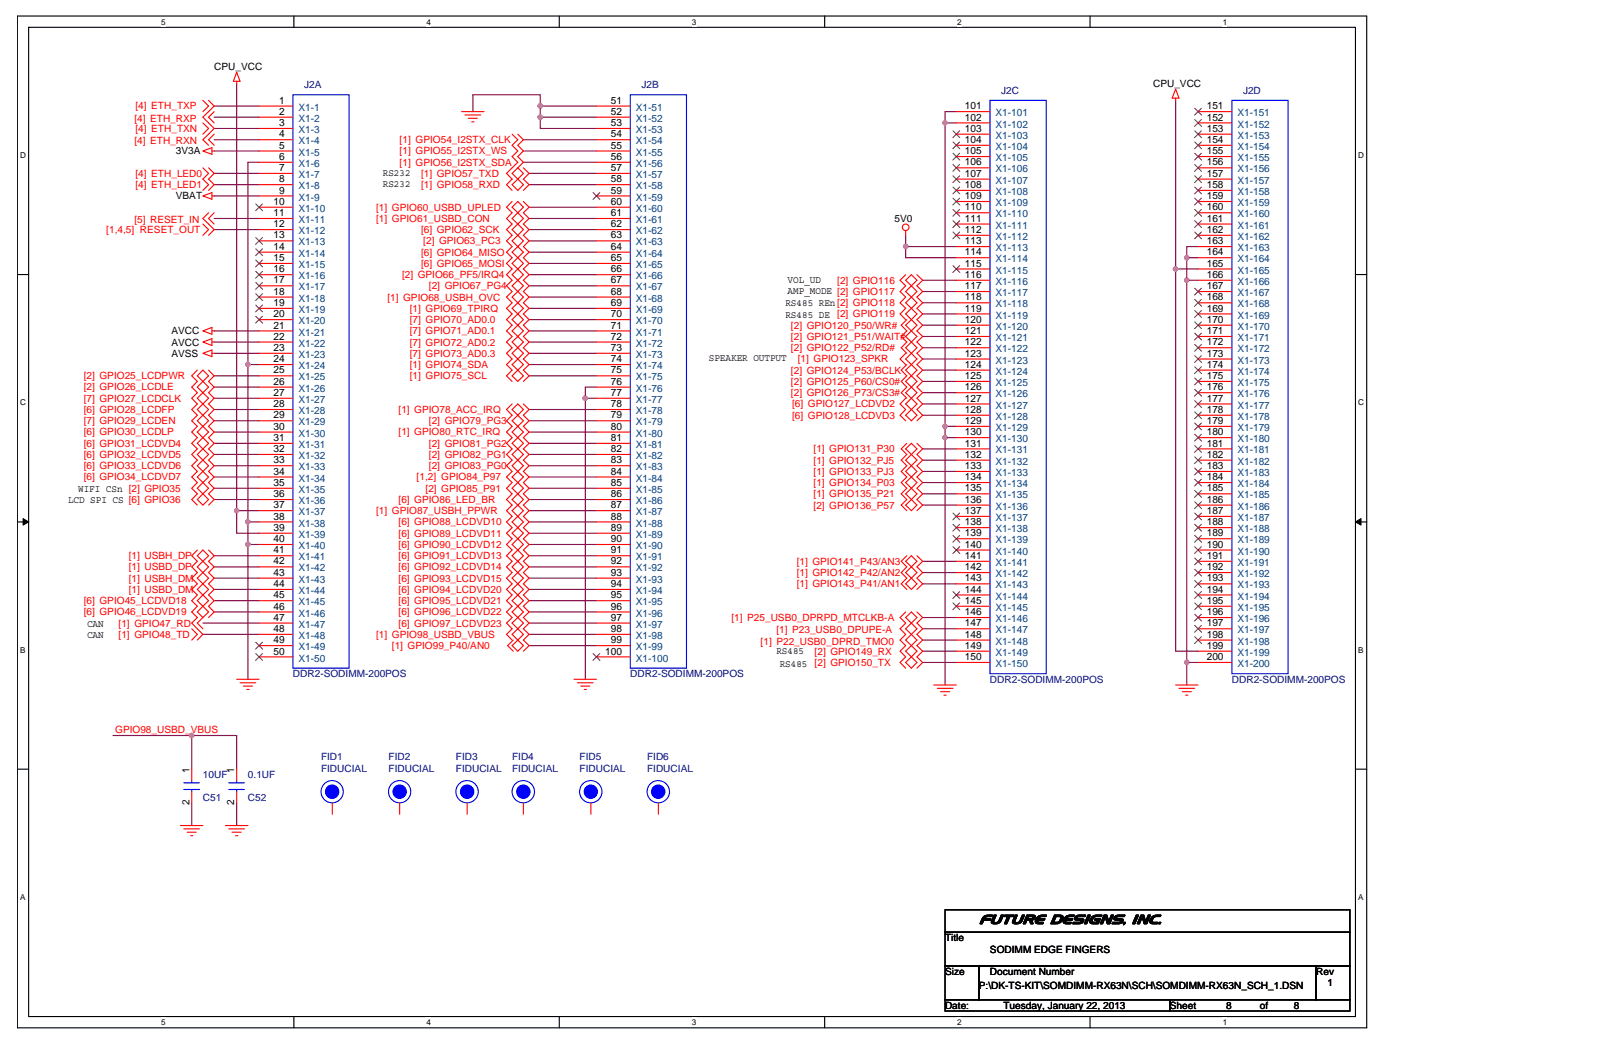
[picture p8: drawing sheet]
<svg xmlns="http://www.w3.org/2000/svg" width="432mm" height="279mm" viewBox="0 0 432 279" stroke-linecap="round" stroke-linejoin="round" font-family="sans-serif">
<path d="M4.6 4.3h359.7v269.7h-359.7zM7.6 7.3h353.7v263.7h-353.7z" fill="none" stroke="#000" stroke-width=".3"/>
<g fill="#fff">
<path d="M43 4.6h1.2v2.4h-1.2z"/>
<path d="M43 271.4h1.2v2.4h-1.2z"/>
</g>
<path d="M78.3 4.3v3M78.3 271v3" fill="none" stroke="#000" stroke-width=".3"/>
<g fill="#fff">
<path d="M113.7 4.6h1.2v2.4h-1.2z"/>
<path d="M113.7 271.4h1.2v2.4h-1.2z"/>
</g>
<path d="M149.1 4.3v3M149.1 271v3" fill="none" stroke="#000" stroke-width=".3"/>
<g fill="#fff">
<path d="M184.4 4.6h1.2v2.4h-1.2z"/>
<path d="M184.4 271.4h1.2v2.4h-1.2z"/>
</g>
<path d="M219.8 4.3v3M219.8 271v3" fill="none" stroke="#000" stroke-width=".3"/>
<g fill="#fff">
<path d="M255.2 4.6h1.1v2.4h-1.1z"/>
<path d="M255.2 271.4h1.1v2.4h-1.1z"/>
</g>
<path d="M290.5 4.3v3M290.5 271v3" fill="none" stroke="#000" stroke-width=".3"/>
<g fill="#fff">
<path d="M325.9 4.6h1.2v2.4h-1.2z"/>
<path d="M325.9 271.4h1.2v2.4h-1.2z"/>
<path d="M5.4 40.2h1.5v2.4h-1.5z"/>
<path d="M362 40.2h1.6v2.4h-1.6z"/>
<path d="M5.4 106.1h1.5v2.4h-1.5z"/>
<path d="M362 106.1h1.6v2.4h-1.6z"/>
</g>
<path d="M4.6 73.2h3M361.3 73.2h3" fill="none" stroke="#000" stroke-width=".3"/>
<g fill="#fff">
<path d="M5.4 172.1h1.4v2.4h-1.4z"/>
<path d="M362 172.1h1.4v2.4h-1.4z"/>
</g>
<path d="M4.6 139.1h3M361.3 139.1h3" fill="none" stroke="#000" stroke-width=".3"/>
<path d="M6.2 138.3l1.4 .8-1.4 .9zM361.3 139.1l1.5-.8v1.7z" fill="#000" stroke="#000" stroke-width=".27"/>
<g fill="#fff">
<path d="M5.4 238h1.4v2.4h-1.4z"/>
<path d="M362 238h1.4v2.4h-1.4z"/>
</g>
<path d="M4.6 205.1h3M361.3 205.1h3M251.9 242.6h107.9v5.9h-107.9zM251.9 248.5h107.9v9.1h-107.9zM251.9 257.6h9v8.9h-9zM260.9 257.6h89.9v8.9h-89.9zM350.8 257.6h9v8.9h-9zM251.9 266.5h59.9v3h-59.9zM311.8 266.5h48v3h-48z" fill="none" stroke="#000" stroke-width=".3"/>
<g fill="none" stroke="#800040" stroke-width=".3">
<path d="M57.1 34.2h12M57.1 37.3h12M57.1 31.2h12M57.1 28.3h12M63.1 22.3v113.8M139.5 37.3h19.5M144 28.3v2.9h15M144 31.2v3h15M159 28.3h-15v-3h-18v4.5M251.9 32.8v80.9M251.9 32.8h3M254.9 29.8h-3v3"/>
<path d="M313.4 26.8v44.9M57.1 58.3h12M57.1 40.3h12M57.1 46.2h12M57.1 49.2h12M57.1 52.2h12M69.1 43.3h-3v53.9h3M139.5 40.3h19.5M139.5 43.3h19.5M141 49.2h18M141 46.2h18M141 55.2h18"/>
<path d="M141 58.3h18M57.1 61.2h12M141 67.2h18M141 70.2h18M141 61.2h18M141 79.2h18M141 73.2h18M141 76.2h18M141 64.2h18M241.4 65.7v3h13.5M241.4 62.7v3M241.4 65.7h13.5"/>
<path d="M245.9 74.7h9M245.9 77.7h9M313.4 71.7v101.9h5.9M313.4 71.7h5.9M316.3 68.7h3M316.3 74.7h3M316.3 74.7v101.9M316.3 68.7v6M319.3 65.7h-3v3M57.1 88.2h12M57.1 91.2h12M57.1 94.2h12"/>
<path d="M66.1 97.2v41.9M141 88.2h18M141 85.2h18M141 82.2h18M141 97.2h18M141 94.2h18M141 91.2h18M245.9 89.7h9M245.9 92.7h9M245.9 86.7h9M245.9 80.7h9M245.9 95.7h9"/>
<path d="M245.9 83.7h9M245.9 98.7h9M57.1 118.2h12M57.1 109.2h12M57.1 115.2h12M57.1 106.2h12M57.1 103.2h12M57.1 112.2h12M57.1 100.2h12M141 115.2h18M141 100.2h18M141 109.2h18"/>
<path d="M141 112.2h18M141 118.2h18M156 106.2h3M156 106.2v74.9M159 103.2h-3v3M245.9 110.7h9M245.9 107.7h9M245.9 101.7h9M245.9 104.7h9M245.9 119.7h9M251.9 116.7v65.9M251.9 113.7h3"/>
<path d="M251.9 116.7h3M251.9 113.7v3M57.1 133.2h12M57.1 121.2h12M57.1 130.2h12M57.1 124.2h12M57.1 127.2h12M63.1 136.1v6.1h6M63.1 136.1h6M66.1 139.1h3M66.1 139.1v6.1M141 139.1h18"/>
<path d="M141 133.2h18M141 136.1h18M141 124.2h18M141 121.2h18M141 127.2h18M141 130.2h18M245.9 122.7h9M245.9 125.7h9M245.9 128.7h9M245.9 131.7h9M245.9 134.7h9M57.1 154.1h12"/>
<path d="M57.1 157.1h12M57.1 151.1h12M57.1 148.2h12M66.1 145.2v35.9M66.1 145.2h3M141 154.1h18M141 157.1h18M141 145.2h18M141 142.2h18M141 148.2h18M141 151.1h18M245.9 149.6h9"/>
<path d="M245.9 155.7h9M245.9 152.7h9M54.1 169.1h15M54.1 166.1h15M57.1 163.2h12M57.1 160.1h12M141 160.1h18M141 166.1h18M141 163.2h18M141 169.1h18M141 172.1h18M245.9 176.6h9"/>
<path d="M245.9 164.6h9M245.9 167.6h9M245.9 170.6h9M245.9 173.6h9M316.3 176.6v6M316.3 176.6h3M30.1 196.1h21v9M51.1 196.1h12v9M51.1 214.1v6M63.1 214.1v6"/>
</g>
<g fill="#f0f" stroke="#f0f" stroke-width=".3">
<circle cx="66.1" cy="97.2" r=".58"/>
<circle cx="316.3" cy="176.6" r=".58"/>
<circle cx="316.3" cy="74.7" r=".58"/>
<circle cx="251.9" cy="113.7" r=".59"/>
<circle cx="251.9" cy="32.7" r=".57"/>
<circle cx="316.3" cy="68.7" r=".59"/>
<circle cx="66.1" cy="145.1" r=".58"/>
<circle cx="66.1" cy="139.1" r=".58"/>
<circle cx="156" cy="106.2" r=".59"/>
<circle cx="313.3" cy="71.7" r=".58"/>
<circle cx="251.9" cy="116.6" r=".57"/>
<circle cx="63.1" cy="136.1" r=".59"/>
<circle cx="51.1" cy="196.1" r=".59"/>
<circle cx="144" cy="28.2" r=".59"/>
<circle cx="144" cy="31.2" r=".59"/>
<circle cx="241.4" cy="65.7" r=".59"/>
</g>
<g fill="none" stroke="#f00" stroke-width=".3">
<path d="M63.1 19.3l.9 2.4h-1.8zM54.1 26.8l1.5 1.5-1.5 1.5M54.1 32.8l1.5 1.4-1.5 1.6M55.6 26.8l1.5 1.5-3 2.9 3 3-3 3.1 1.5 1.4M57.1 29.8l-1.5 1.4 1.5 1.6M57.1 35.8l-1.5 1.5 1.5 1.4M63.1 21.7v.6M69.1 28.3h9M69.1 31.2h9M69.1 34.2h9M69.1 37.3h9M123 29.8h6"/>
<path d="M123.9 30.6h4.2M124.8 31.5h2.4M125.7 32.5h.6M136.5 35.8l1.5 1.5-1.5 1.4 1.5 1.6-1.5 1.4 1.5 1.6-3 2.9 1.5 1.6-1.5 1.4 1.5 1.6M138 35.8l1.5 1.5-1.5 1.4 1.5 1.6-1.5 1.4 1.5 1.6-1.5 1.4M159 28.3h9M159 31.2h9M159 34.2h9M159 37.3h9M254.9 29.8h9M254.9 32.8h9M254.9 35.8h9"/>
<path d="M254.9 38.7h9M313.4 23.7l.9 2.5h-1.9zM313.4 26.2v.6M319.3 29.8h9.1M319.3 32.8h9.1M319.3 35.8h9.1M319.3 38.7h9.1M54.1 52.2l2.4-.8v1.7zM54.1 40.3l2.4-.9v1.7zM54.1 59.7l1.5 1.5-1.5 1.5M54.1 44.7l1.5 1.5-1.5 1.6 1.5 1.4-1.5 1.6M55.6 56.7l-1.5 1.6 3 2.9-1.5 1.5"/>
<path d="M55.6 44.7l1.5 1.5-1.5 1.6 1.5 1.4-1.5 1.6M56.5 52.2h.6M56.5 40.3h.6M57.1 56.7l-1.5 1.6 1.5 1.4M69.1 40.3h9M69.1 43.3h9M69.1 46.2h9M69.1 49.2h9M69.1 52.2h9M69.1 55.2h9M69.1 58.3h9M136.5 53.7l-1.5 1.5 1.5 1.5-1.5 1.6 1.5 1.4-1.5 1.5 1.5 1.5-1.5 1.5 1.5 1.5-1.5 1.5 1.5 1.5-1.5 1.5 1.5 1.5-1.5 1.5 1.5 1.5-1.5 1.5 1.5 1.5-1.5 1.5 1.5 1.5-1.5 1.5 1.5 1.5-1.5 1.5 1.5 1.5-1.5 1.5 1.5 1.5-1.5 1.5 1.5 1.5-1.5 1.5 1.5 1.5-1.5 1.5 1.5 1.5-1.5 1.5 1.5 1.5"/>
<path d="M136.5 49.2l1.5-1.4 1.5 1.4-1.5 1.6zM138 56.7l1.5 1.6-1.5 1.4M138 44.7l1.5 1.5-1.5 1.6M138 59.7l1.5 1.5-1.5 1.5M138 56.7l-1.5 1.6 1.5 1.4M138 53.7l1.5 1.5-1.5 1.5-1.5-1.5zM138 44.7l-1.5 1.5 1.5 1.6M138 59.7l-1.5 1.5 1.5 1.5M139.5 53.7l1.5 1.5-1.5 1.5 1.5 1.6-1.5 1.4 1.5 1.5-1.5 1.5 1.5 1.5-1.5 1.5 1.5 1.5-1.5 1.5 1.5 1.5-1.5 1.5 1.5 1.5-1.5 1.5 1.5 1.5-1.5 1.5 1.5 1.5-1.5 1.5 1.5 1.5-1.5 1.5 1.5 1.5-1.5 1.5 1.5 1.5-1.5 1.5 1.5 1.5-1.5 1.5 1.5 1.5-1.5 1.5 1.5 1.5-1.5 1.5 1.5 1.5-1.5 1.5M139.5 44.7l1.5 1.5-1.5 1.6 1.5 1.4-1.5 1.6M159 40.3h9M159 43.3h9"/>
<path d="M159 46.2h9M159 49.2h9M159 52.2h9M159 55.2h9M159 58.3h9M254.9 41.7h9M254.9 44.7h9M254.9 47.8h9M254.9 50.8h9M254.9 53.7h9M254.9 56.7h9M254.9 59.7h9"/>
<path d="M319.3 41.7h9.1M319.3 44.7h9.1M319.3 47.8h9.1M319.3 50.8h9.1M319.3 53.7h9.1M319.3 56.7h9.1M319.3 59.7h9.1M69.1 61.2h9M69.1 64.2h9M69.1 67.2h9M69.1 70.2h9M69.1 73.2h9"/>
<path d="M69.1 76.2h9M69.1 79.2h9M138 65.7l1.5 1.5-1.5 1.5M138 68.7l1.5 1.5-1.5 1.5M138 77.7l1.5 1.5-1.5 1.5M138 74.7l1.5 1.5-1.5 1.5M138 71.7l1.5 1.5-1.5 1.5M138 62.7l1.5 1.5-1.5 1.5M138 65.7l-1.5 1.5 1.5 1.5M138 68.7l-1.5 1.5 1.5 1.5M138 77.7l-1.5 1.5 1.5 1.5M138 74.7l-1.5 1.5 1.5 1.5"/>
<path d="M138 71.7l-1.5 1.5 1.5 1.5M138 62.7l-1.5 1.5 1.5 1.5M159 61.2h9M159 64.2h9M159 67.2h9M159 70.2h9M159 73.2h9M159 76.2h9M159 79.2h9M241.4 73.2l-1.5 1.5 1.5 1.5-1.5 1.5 1.5 1.5-1.5 1.5 1.5 1.5-1.5 1.5 1.5 1.5M241.4 74.7l1.5-1.5 1.5 1.5-1.5 1.5zM241.4 61.5v1.2"/>
<path d="M242.9 79.2l-1.5 1.5 1.5 1.5M242.9 76.2l-1.5 1.5 1.5 1.5M242.9 79.2l1.5 1.5-1.5 1.5M242.9 76.2l1.5 1.5-1.5 1.5M244.4 73.2l1.5 1.5-1.5 1.5 1.5 1.5-1.5 1.5 1.5 1.5-1.5 1.5 1.5 1.5-1.5 1.5 1.5 1.5-1.5 1.5 1.5 1.5-1.5 1.5 1.5 1.5-1.5 1.5 1.5 1.5-1.5 1.5 1.5 1.5-1.5 1.5 1.5 1.5-1.5 1.5 1.5 1.5-1.5 1.5 1.5 1.5-1.5 1.5 1.5 1.5-1.5 1.5M254.9 62.7h9M254.9 65.7h9M254.9 68.7h9M254.9 71.7h9M254.9 74.7h9M254.9 77.7h9M319.3 62.7h9.1"/>
<path d="M319.3 65.7h9.1M319.3 68.7h9.1M319.3 71.7h9.1M319.3 74.7h9.1M319.3 77.7h9.1M52.6 98.7l-1.5 1.5 1.5 1.5-1.5 1.5 1.5 1.5-1.5 1.5 1.5 1.5-1.5 1.5 1.5 1.5-1.5 1.5 1.5 1.5-1.5 1.5 1.5 1.5-1.5 1.5 1.5 1.5-1.5 1.5 1.5 1.5-1.5 1.5 1.5 1.5-1.5 1.5 1.5 1.5-1.5 1.5 1.5 1.5-1.5 1.5 1.5 1.5M54.1 94.2l2.4-.9v1.8zM54.1 88.2l2.4-.9v1.8zM54.1 91.2l2.4-.9v1.8zM54.1 98.7l1.5 1.5-1.5 1.5-1.5-1.5zM55.6 98.7l1.5 1.5-1.5 1.5 1.5 1.5-1.5 1.5 1.5 1.5-1.5 1.5 1.5 1.5-1.5 1.5 1.5 1.5-1.5 1.5 1.5 1.5-1.5 1.5 1.5 1.5-1.5 1.5 1.5 1.5-1.5 1.5 1.5 1.5-1.5 1.5 1.5 1.5-1.5 1.5 1.5 1.5-1.5 1.5 1.5 1.5-1.5 1.5M56.5 94.2h.6"/>
<path d="M56.5 88.2h.6M56.5 91.2h.6M69.1 82.2h9M69.1 85.2h9M69.1 88.2h9M69.1 91.2h9M69.1 94.2h9M69.1 97.2h9M138 92.7l1.5 1.5-1.5 1.5M138 83.7l1.5 1.5-1.5 1.5M138 86.7l1.5 1.5-1.5 1.5M138 98.7l1.5 1.5-1.5 1.5-1.5-1.5z"/>
<path d="M138 95.7l1.5 1.5-1.5 1.5M138 80.7l1.5 1.5-1.5 1.5M138 89.7l1.5 1.5-1.5 1.5M138 92.7l-1.5 1.5 1.5 1.5M138 83.7l-1.5 1.5 1.5 1.5M138 86.7l-1.5 1.5 1.5 1.5M138 95.7l-1.5 1.5 1.5 1.5M138 80.7l-1.5 1.5 1.5 1.5M138 89.7l-1.5 1.5 1.5 1.5M159 82.2h9M159 85.2h9M159 88.2h9"/>
<path d="M159 91.2h9M159 94.2h9M159 97.2h9M241.4 94.2l-1.5 1.5 1.5 1.5M241.7 85.2l-1.5 1.5 1.5 1.5-1.5 1.5 1.5 1.5-1.5 1.5 1.5 1.5M241.7 97.2l-1.5 1.5 1.5 1.5-1.5 1.5 1.5 1.5-1.5 1.5 1.5 1.5M242.9 82.2l-1.5 1.5 1.5 1.5M242.9 94.2l-1.5 1.5 1.5 1.5M242.9 91.2l-1.5 1.5 1.5 1.5M242.9 85.2l-1.5 1.5 1.5 1.5M242.9 88.2l-1.5 1.5 1.5 1.5M242.9 97.2l-1.5 1.5 1.5 1.5"/>
<path d="M242.9 82.2l1.5 1.5-1.5 1.5M242.9 94.2l1.5 1.5-1.5 1.5M242.9 91.2l1.5 1.5-1.5 1.5M242.9 85.2l1.5 1.5-1.5 1.5M242.9 88.2l1.5 1.5-1.5 1.5M242.9 97.2l1.5 1.5-1.5 1.5M254.9 80.7h9M254.9 83.7h9M254.9 86.7h9M254.9 89.7h9M254.9 92.7h9M254.9 95.7h9"/>
<path d="M254.9 98.7h9M319.3 80.7h9.1M319.3 83.7h9.1M319.3 86.7h9.1M319.3 89.7h9.1M319.3 92.7h9.1M319.3 95.7h9.1M319.3 98.7h9.1M54.1 119.7l-1.5 1.5 1.5 1.5M54.1 116.7l-1.5 1.5 1.5 1.5M54.1 113.7l-1.5 1.5 1.5 1.5M54.1 107.7l-1.5 1.5 1.5 1.5"/>
<path d="M54.1 104.7l-1.5 1.5 1.5 1.5M54.1 101.7l-1.5 1.5 1.5 1.5M54.1 110.7l-1.5 1.5 1.5 1.5M54.1 119.7l1.5 1.5-1.5 1.5M54.1 116.7l1.5 1.5-1.5 1.5M54.1 113.7l1.5 1.5-1.5 1.5M54.1 107.7l1.5 1.5-1.5 1.5M54.1 104.7l1.5 1.5-1.5 1.5M54.1 101.7l1.5 1.5-1.5 1.5M54.1 110.7l1.5 1.5-1.5 1.5M69.1 100.2h9M69.1 103.2h9"/>
<path d="M69.1 106.2h9M69.1 109.2h9M69.1 112.2h9M69.1 115.2h9M69.1 118.2h9M136.5 107.7l-1.5 1.5 1.5 1.5-1.5 1.5 1.5 1.5-1.5 1.5 1.5 1.5-1.5 1.5 1.5 1.5-1.5 1.5 1.5 1.5-1.5 1.5 1.5 1.5-1.5 1.5 1.5 1.5-1.5 1.5 1.5 1.5-1.5 1.5 1.5 1.5-1.5 1.4 1.5 1.6-1.5 1.4 1.5 1.6-1.5 1.5 1.5 1.4-1.5 1.6 1.5 1.4-1.5 1.6 1.5 1.4-1.5 1.5 1.5 1.6-1.5 1.4 1.5 1.6-1.5 1.4 1.5 1.5-1.5 1.5 1.5 1.5-1.5 1.6 1.5 1.4-1.5 1.5 1.5 1.5-1.5 1.5 1.5 1.5M136.5 109.2l1.5-1.5 1.5 1.5-1.5 1.5zM138 113.7l1.5 1.5-1.5 1.5M138 110.7l1.5 1.5-1.5 1.5M138 116.7l1.5 1.5-1.5 1.5M138 119.7l1.5 1.5-1.5 1.5M138 113.7l-1.5 1.5 1.5 1.5"/>
<path d="M138 110.7l-1.5 1.5 1.5 1.5M138 116.7l-1.5 1.5 1.5 1.5M138 119.7l-1.5 1.5 1.5 1.5M139.5 107.7l1.5 1.5-1.5 1.5 1.5 1.5-1.5 1.5 1.5 1.5-1.5 1.5 1.5 1.5-1.5 1.5 1.5 1.5-1.5 1.5 1.5 1.5-1.5 1.5 1.5 1.5-1.5 1.5 1.5 1.5-1.5 1.5 1.5 1.5-1.5 1.5 1.5 1.4-1.5 1.6 1.5 1.4-1.5 1.6 1.5 1.5-1.5 1.4 1.5 1.6-1.5 1.4 1.5 1.6-1.5 1.4 1.5 1.5-1.5 1.6 1.5 1.4-1.5 1.6 1.5 1.4-1.5 1.5 1.5 1.5-1.5 1.5 1.5 1.6-1.5 1.4 1.5 1.5-1.5 1.5 1.5 1.5-1.5 1.5 1.5 1.5-1.5 1.5M159 100.2h9M159 103.2h9M159 106.2h9M159 109.2h9M159 112.2h9M159 115.2h9M159 118.2h9M241.4 106.2l-1.5 1.5 1.5 1.5-1.5 1.5 1.5 1.5"/>
<path d="M241.4 110.7l1.5-1.5 1.5 1.5-1.5 1.5zM241.4 119.7l1.5-1.5 1.5 1.5-1.5 1.5zM241.7 118.2l-1.5 1.5 1.5 1.5-1.5 1.5 1.5 1.5-1.5 1.5 1.5 1.5-1.5 1.5 1.5 1.5-1.5 1.5 1.5 1.5-1.5 1.5 1.5 1.4M242.9 106.2l-1.5 1.5 1.5 1.5M242.9 103.2l-1.5 1.5 1.5 1.5M242.9 100.2l-1.5 1.5 1.5 1.5M242.9 106.2l1.5 1.5-1.5 1.5M242.9 103.2l1.5 1.5-1.5 1.5M242.9 100.2l1.5 1.5-1.5 1.5M244.4 118.2l1.5 1.5-1.5 1.5 1.5 1.5-1.5 1.5 1.5 1.5-1.5 1.5 1.5 1.5-1.5 1.5 1.5 1.5-1.5 1.5 1.5 1.5-1.5 1.4M254.9 101.7h9M254.9 104.7h9"/>
<path d="M254.9 107.7h9M254.9 110.7h9M254.9 113.7h9M254.9 116.7h9M254.9 119.7h9M319.3 101.7h9.1M319.3 104.7h9.1M319.3 107.7h9.1M319.3 110.7h9.1M319.3 113.7h9.1M319.3 116.7h9.1M319.3 119.7h9.1"/>
<path d="M54.1 125.7l-1.5 1.5 1.5 1.5M54.1 122.7l-1.5 1.5 1.5 1.5M54.1 128.7l-1.5 1.5 1.5 1.5M54.1 125.7l1.5 1.5-1.5 1.5M54.1 122.7l1.5 1.5-1.5 1.5M54.1 131.7l1.5 1.5-1.5 1.5-1.5-1.5zM54.1 128.7l1.5 1.5-1.5 1.5M69.1 121.2h9M69.1 124.2h9M69.1 127.2h9M69.1 130.2h9M69.1 133.2h9"/>
<path d="M69.1 136.1h9M69.1 139.1h9M138 131.7l1.5 1.5-1.5 1.5M138 137.7l1.5 1.4-1.5 1.6M138 134.7l1.5 1.4-1.5 1.6M138 125.7l1.5 1.5-1.5 1.5M138 122.7l1.5 1.5-1.5 1.5M138 128.7l1.5 1.5-1.5 1.5M138 131.7l-1.5 1.5 1.5 1.5M138 137.7l-1.5 1.4 1.5 1.6M138 134.7l-1.5 1.4 1.5 1.6M138 125.7l-1.5 1.5 1.5 1.5"/>
<path d="M138 122.7l-1.5 1.5 1.5 1.5M138 128.7l-1.5 1.5 1.5 1.5M159 121.2h9M159 124.2h9M159 127.2h9M159 130.2h9M159 133.2h9M159 136.1h9M159 139.1h9M241.4 134.7l1.5-1.5 1.5 1.5-1.5 1.4zM242.9 121.2l-1.5 1.5 1.5 1.5M242.9 124.2l-1.5 1.5 1.5 1.5"/>
<path d="M242.9 127.2l-1.5 1.5 1.5 1.5M242.9 130.2l-1.5 1.5 1.5 1.5M242.9 121.2l1.5 1.5-1.5 1.5M242.9 124.2l1.5 1.5-1.5 1.5M242.9 127.2l1.5 1.5-1.5 1.5M242.9 130.2l1.5 1.5-1.5 1.5M254.9 122.7h9M254.9 125.7h9M254.9 128.7h9M254.9 131.7h9M254.9 134.7h9M254.9 137.7h9"/>
<path d="M319.3 122.7h9.1M319.3 125.7h9.1M319.3 128.7h9.1M319.3 131.7h9.1M319.3 134.7h9.1M319.3 137.7h9.1M52.6 146.6l-1.5 1.6 1.5 1.4-1.5 1.5 1.5 1.6-1.5 1.4 1.5 1.6-1.5 1.4 1.5 1.5-1.5 1.5 1.5 1.5-1.5 1.6 1.5 1.4-1.5 1.5 3 3-1.5 1.5M54.1 158.6l-1.5 1.5 1.5 1.5M54.1 155.7l-1.5 1.4 1.5 1.5M54.1 146.6l1.5 1.6-1.5 1.4-1.5-1.4zM54.1 152.7l-1.5 1.4 1.5 1.6M54.1 149.6l-1.5 1.5 1.5 1.6"/>
<path d="M54.1 158.6l1.5 1.5-1.5 1.5M54.1 155.7l1.5 1.4-1.5 1.5M54.1 152.7l1.5 1.4-1.5 1.6M54.1 149.6l1.5 1.5-1.5 1.6M55.6 146.6l1.5 1.6-1.5 1.4 1.5 1.5-1.5 1.6 1.5 1.4-1.5 1.6 1.5 1.4-1.5 1.5 1.5 1.5-1.5 1.5 1.5 1.6-1.5 1.4M69.1 142.2h9M69.1 145.2h9M69.1 148.2h9M69.1 151.1h9M69.1 154.1h9M69.1 157.1h9M138 146.6l1.5 1.6-1.5 1.4"/>
<path d="M138 155.7l1.5 1.4-1.5 1.5M138 149.6l1.5 1.5-1.5 1.6M138 140.7l1.5 1.5-1.5 1.4M138 143.6l1.5 1.6-1.5 1.4M138 152.7l1.5 1.4-1.5 1.6M138 158.6l1.5 1.5-1.5 1.5M138 146.6l-1.5 1.6 1.5 1.4M138 155.7l-1.5 1.4 1.5 1.5M138 149.6l-1.5 1.5 1.5 1.6M138 140.7l-1.5 1.5 1.5 1.4M138 143.6l-1.5 1.6 1.5 1.4M138 152.7l-1.5 1.4 1.5 1.6"/>
<path d="M138 158.6l-1.5 1.5 1.5 1.5M159 142.2h9M159 145.2h9M159 148.2h9M159 151.1h9M159 154.1h9M159 157.1h9M241.4 149.6l1.5-1.4 1.5 1.4-1.5 1.5zM241.7 148.2l-1.5 1.4 1.5 1.5-1.5 1.6 1.5 1.4-1.5 1.6 1.5 1.4M242.9 151.1l-1.5 1.6 1.5 1.4M242.9 151.1l1.5 1.6-1.5 1.4M242.9 154.1l1.5 1.6-1.5 1.4-1.5-1.4z"/>
<path d="M244.4 148.2l1.5 1.4-1.5 1.5 1.5 1.6-1.5 1.4 1.5 1.6-1.5 1.4M254.9 140.7h9M254.9 143.6h9M254.9 146.6h9M254.9 149.6h9M254.9 152.7h9M254.9 155.7h9M254.9 158.6h9M319.3 140.7h9.1M319.3 143.6h9.1M319.3 146.6h9.1M319.3 149.6h9.1"/>
<path d="M319.3 152.7h9.1M319.3 155.7h9.1M319.3 158.6h9.1M51.1 167.6l1.5 1.5-1.5 1.5M54.1 161.6l-1.5 1.6 1.5 1.4M54.1 164.6l-1.5 1.5 1.5 1.5M54.1 161.6l1.5 1.6-1.5 1.4M69.1 160.1h9M69.1 163.2h9M69.1 166.1h9M69.1 169.1h9M69.1 172.1h9"/>
<path d="M69.1 175.1h9M136.5 172.1l1.5-1.5 1.5 1.5-1.5 1.5zM136.8 170.6l-1.5 1.5 1.5 1.5M138 161.6l1.5 1.6-1.5 1.4M138 164.6l1.5 1.5-1.5 1.5M138 167.6l1.5 1.5-1.5 1.5M138 161.6l-1.5 1.6 1.5 1.4M138 164.6l-1.5 1.5 1.5 1.5M138 167.6l-1.5 1.5 1.5 1.5M159 160.1h9M159 163.2h9M159 166.1h9"/>
<path d="M159 169.1h9M159 172.1h9M159 175.1h9M241.4 163.2l-1.5 1.4 1.5 1.5-1.5 1.5 1.5 1.5-1.5 1.5 1.5 1.5-1.5 1.5 1.5 1.5-1.5 1.5 1.5 1.5M241.4 176.6l1.5-1.5 1.5 1.5-1.5 1.5zM241.4 164.6l1.5-1.4 1.5 1.4-1.5 1.5zM242.9 172.1l-1.5 1.5 1.5 1.5M242.9 166.1l-1.5 1.5 1.5 1.5M242.9 169.1l-1.5 1.5 1.5 1.5M242.9 172.1l1.5 1.5-1.5 1.5M242.9 166.1l1.5 1.5-1.5 1.5M242.9 169.1l1.5 1.5-1.5 1.5"/>
<path d="M244.4 163.2l1.5 1.4-1.5 1.5 1.5 1.5-1.5 1.5 1.5 1.5-1.5 1.5 1.5 1.5-1.5 1.5 1.5 1.5-1.5 1.5M254.9 161.6h9M254.9 164.6h9M254.9 167.6h9M254.9 170.6h9M254.9 173.6h9M254.9 176.6h9M319.3 161.6h9.1M319.3 164.6h9.1M319.3 167.6h9.1M319.3 170.6h9.1M319.3 173.6h9.1"/>
<path d="M319.3 176.6h9.1M63.1 181.1h6M64 182h4.2M64.9 182.9h2.4M65.8 183.8h.6M153 181.1h6M153.9 182h4.2M154.8 182.9h2.4M155.7 183.8h.6M248.9 182.6h6M249.8 183.5h4.2M250.7 184.4h2.4"/>
<path d="M251.6 185.3h.6M313.4 182.6h5.9M314.3 183.5h4.1M315.1 184.4h2.5M316 185.3h.6M51.1 205.1v3M51.1 211.1v3M63.1 205.1v3M63.1 211.1v3M88.6 214.1v3M106.5 214.1v3M124.5 214.1v3"/>
<path d="M139.5 214.1v3M157.5 214.1v3M175.5 214.1v3M48.1 220.1h6M49 221h4.2M49.9 221.9h2.4M50.8 222.8h.6M60.1 220.1h6M61 221h4.2M61.9 221.9h2.4M62.8 222.8h.6"/>
<circle cx="241.4" cy="60.6" r=".88"/>
</g>
<g fill="none" stroke="#00f" stroke-width=".3">
<path d="M78.1 25.3h15v152.8h-15zM168 25.3h15v152.8h-15zM263.9 26.8h15v152.8h-15zM328.4 26.8h14.9v152.8h-14.9zM49 208.7h4.2M49 210.5h4.2M51.1 208.1v.6M51.1 210.5v.6M61 208.7h4.2M61 210.5h4.2M63.1 208.1v.6M63.1 210.5v.6"/>
<circle cx="88.5" cy="211.1" r="2.96"/>
<circle cx="106.5" cy="211.1" r="2.96"/>
<circle cx="124.5" cy="211.1" r="2.98"/>
<circle cx="139.5" cy="211.1" r="2.98"/>
<circle cx="157.5" cy="211.1" r="2.98"/>
<circle cx="175.5" cy="211.1" r="2.98"/>
</g>
<g fill="#00f" stroke="#00f" stroke-width=".3">
<circle cx="175.4" cy="211.1" r="1.78"/>
<circle cx="88.5" cy="211.1" r="1.78"/>
<circle cx="106.5" cy="211.1" r="1.78"/>
<circle cx="124.5" cy="211.1" r="1.78"/>
<circle cx="139.5" cy="211.1" r="1.78"/>
<circle cx="157.5" cy="211.1" r="1.77"/>
</g>
<g fill="none" stroke="#804000" stroke-width=".27">
<path d="M254 34.9l1.8 1.8M254 37.8l1.8 1.9M255.8 34.9l-1.8 1.8M255.8 37.8l-1.8 1.9M318.4 28.9l1.9 1.8M318.4 31.9l1.9 1.8M318.4 34.9l1.9 1.8M318.4 37.8l1.9 1.9M320.2 28.9l-1.8 1.8M320.2 31.9l-1.8 1.8M320.2 34.9l-1.8 1.8M320.2 37.8l-1.8 1.9"/>
<path d="M68.2 54.4l1.8 1.8M69.9 54.4l-1.8 1.8M158.1 51.3l1.8 1.9M159.9 51.3l-1.9 1.9M254 40.9l1.8 1.8M254 43.9l1.8 1.8M254 46.9l1.8 1.8M254 49.9l1.8 1.8M254 52.8l1.8 1.9M254 55.8l1.8 1.9M254 58.8l1.8 1.9M255.8 40.9l-1.8 1.8"/>
<path d="M255.8 43.9l-1.8 1.8M255.8 46.9l-1.8 1.8M255.8 49.9l-1.8 1.8M255.8 52.8l-1.8 1.9M255.8 55.8l-1.8 1.9M255.8 58.8l-1.8 1.9M318.4 40.9l1.9 1.8M318.4 43.9l1.9 1.8M318.4 46.9l1.9 1.8M318.4 49.9l1.9 1.8M318.4 52.8l1.9 1.9M318.4 55.8l1.9 1.9"/>
<path d="M318.4 58.8l1.9 1.9M320.2 40.9l-1.8 1.8M320.2 43.9l-1.8 1.8M320.2 46.9l-1.8 1.8M320.2 49.9l-1.8 1.8M320.2 52.8l-1.8 1.9M320.2 55.8l-1.8 1.9M320.2 58.8l-1.8 1.9M68.2 63.3l1.8 1.9M68.2 66.3l1.8 1.9M68.2 69.3l1.8 1.9M68.2 72.3l1.8 1.9"/>
<path d="M68.2 75.3l1.8 1.8M68.2 78.3l1.8 1.8M69.9 63.3l-1.8 1.9M69.9 66.3l-1.8 1.9M69.9 69.3l-1.8 1.9M69.9 72.3l-1.8 1.9M69.9 75.3l-1.8 1.8M69.9 78.3l-1.8 1.8M254 61.8l1.8 1.9M254 70.8l1.8 1.8M255.8 61.8l-1.8 1.9M255.8 70.8l-1.8 1.8"/>
<path d="M318.4 61.8l1.9 1.9M318.4 76.8l1.9 1.9M318.4 79.8l1.9 1.9M320.2 61.8l-1.8 1.9M320.2 76.8l-1.8 1.9M320.2 79.8l-1.8 1.9M68.2 81.3l1.8 1.8M68.2 84.3l1.8 1.8M69.9 81.3l-1.8 1.8M69.9 84.3l-1.8 1.8M318.4 82.8l1.9 1.8M318.4 85.8l1.9 1.8"/>
<path d="M318.4 88.8l1.9 1.8M318.4 91.8l1.9 1.8M318.4 94.8l1.9 1.8M318.4 97.8l1.9 1.8M320.2 82.8l-1.8 1.8M320.2 85.8l-1.8 1.8M320.2 88.8l-1.8 1.8M320.2 91.8l-1.8 1.8M320.2 94.8l-1.8 1.8M320.2 97.8l-1.8 1.8M318.4 100.8l1.9 1.8M318.4 103.8l1.9 1.8"/>
<path d="M318.4 106.8l1.9 1.8M318.4 109.8l1.9 1.8M318.4 112.8l1.9 1.8M318.4 115.8l1.9 1.8M318.4 118.8l1.9 1.8M320.2 100.8l-1.8 1.8M320.2 103.8l-1.8 1.8M320.2 106.8l-1.8 1.8M320.2 109.8l-1.8 1.8M320.2 112.8l-1.8 1.8M320.2 115.8l-1.8 1.8M320.2 118.8l-1.8 1.8"/>
<path d="M254 136.8l1.8 1.8M254 139.8l1.8 1.8M255.8 136.8l-1.8 1.8M255.8 139.8l-1.8 1.8M318.4 121.8l1.9 1.8M318.4 124.8l1.9 1.8M318.4 127.8l1.9 1.8M318.4 130.8l1.9 1.8M318.4 133.8l1.9 1.8M318.4 136.8l1.9 1.8M318.4 139.8l1.9 1.8M320.2 121.8l-1.8 1.8"/>
<path d="M320.2 124.8l-1.8 1.8M320.2 127.8l-1.8 1.8M320.2 130.8l-1.8 1.8M320.2 133.8l-1.8 1.8M320.2 136.8l-1.8 1.8M320.2 139.8l-1.8 1.8M254 142.7l1.8 1.9M254 145.8l1.8 1.8M254 157.7l1.8 1.9M255.8 142.7l-1.8 1.9M255.8 145.8l-1.8 1.8M255.8 157.7l-1.8 1.9"/>
<path d="M318.4 142.7l1.9 1.9M318.4 145.8l1.9 1.8M318.4 148.8l1.9 1.8M318.4 151.8l1.9 1.8M318.4 154.8l1.9 1.8M318.4 157.7l1.9 1.9M320.2 142.7l-1.8 1.9M320.2 145.8l-1.8 1.8M320.2 148.8l-1.8 1.8M320.2 151.8l-1.8 1.8M320.2 154.8l-1.8 1.8M320.2 157.7l-1.8 1.9"/>
<path d="M68.2 171.2l1.8 1.9M68.2 174.2l1.8 1.9M69.9 171.2l-1.8 1.9M69.9 174.2l-1.8 1.9M158.1 174.2l1.8 1.9M159.9 174.2l-1.9 1.9M254 160.7l1.8 1.9M255.8 160.7l-1.8 1.9M318.4 160.7l1.9 1.9M318.4 163.7l1.9 1.9M318.4 166.8l1.9 1.8M318.4 169.8l1.9 1.8"/>
<path d="M320.2 160.7l-1.8 1.9M320.2 163.7l-1.8 1.9M320.2 166.8l-1.8 1.8M320.2 169.8l-1.8 1.8"/>
</g>
<text font-size="3.5" x="260.9" y="246.3">FUTURE DESIGNS, INC.</text>
<g font-size="2.7">
<text x="57.1" y="18.7">CPU_VCC</text>
<text x="307.4" y="23.2">CPU_VCC</text>
<text x="74.4" y="27.6">1</text>
<text x="162.8" y="27.6">51</text>
<text x="257.2" y="29.1">101</text>
<text x="321.7" y="29.1">151</text>
<text x="74.4" y="30.6">2</text>
<text x="74.4" y="33.6">3</text>
<text x="162.8" y="30.6">52</text>
<text x="162.8" y="33.6">53</text>
<text x="257.2" y="32.1">102</text>
<text x="257.2" y="35.1">103</text>
<text x="321.7" y="32.1">152</text>
<text x="321.7" y="35.1">153</text>
<text x="46.9" y="41.1">3V3A</text>
<text x="74.4" y="36.6">4</text>
<text x="74.4" y="39.6">5</text>
<text x="162.8" y="36.6">54</text>
<text x="162.8" y="39.6">55</text>
<text x="257.2" y="38.1">104</text>
<text x="257.2" y="41.1">105</text>
<text x="321.7" y="38.1">154</text>
<text x="321.7" y="41.1">155</text>
<text x="74.4" y="42.6">6</text>
<text x="74.4" y="45.6">7</text>
<text x="102" y="46.9">RS232</text>
<text x="162.8" y="42.6">56</text>
<text x="162.8" y="45.6">57</text>
<text x="257.2" y="44.1">106</text>
<text x="257.2" y="47.1">107</text>
<text x="321.7" y="44.1">156</text>
<text x="321.7" y="47.1">157</text>
<text x="46.9" y="53.2">VBAT</text>
<text x="74.4" y="48.6">8</text>
<text x="74.4" y="51.6">9</text>
<text x="102" y="49.9">RS232</text>
<text x="162.8" y="48.6">58</text>
<text x="162.8" y="51.6">59</text>
<text x="257.2" y="50.1">108</text>
<text x="257.2" y="53.1">109</text>
<text x="321.7" y="50.1">158</text>
<text x="321.7" y="53.1">159</text>
<text x="72.9" y="54.6">10</text>
<text x="72.9" y="57.6">11</text>
<text x="162.8" y="54.6">60</text>
<text x="162.8" y="57.6">61</text>
<text x="238.4" y="59.1">5V0</text>
<text x="257.2" y="56.1">110</text>
<text x="257.2" y="59.1">111</text>
<text x="321.7" y="56.1">160</text>
<text x="321.7" y="59.1">161</text>
<text x="72.9" y="60.6">12</text>
<text x="72.9" y="63.6">13</text>
<text x="162.8" y="60.6">62</text>
<text x="162.8" y="63.6">63</text>
<text x="257.2" y="62.1">112</text>
<text x="257.2" y="65.1">113</text>
<text x="321.7" y="62.1">162</text>
<text x="321.7" y="65.1">163</text>
<text x="72.9" y="66.6">14</text>
<text x="72.9" y="69.6">15</text>
<text x="162.8" y="66.6">64</text>
<text x="162.8" y="69.6">65</text>
<text x="257.2" y="68.1">114</text>
<text x="257.2" y="71.1">115</text>
<text x="321.7" y="68.1">164</text>
<text x="321.7" y="71.1">165</text>
<text x="72.9" y="72.6">16</text>
<text x="72.9" y="75.6">17</text>
<text x="162.8" y="72.6">66</text>
<text x="162.8" y="75.6">67</text>
<text x="209.9" y="75.4">VOL_UD</text>
<text x="257.2" y="74.1">116</text>
<text x="257.2" y="77.1">117</text>
<text x="321.7" y="74.1">166</text>
<text x="321.7" y="77.1">167</text>
<text x="72.9" y="78.6">18</text>
<text x="72.9" y="81.6">19</text>
<text x="162.8" y="78.6">68</text>
<text x="162.8" y="81.6">69</text>
<text x="209.4" y="81.7">RS485 REn [2] GPIO118</text>
<text x="209.9" y="78.4">AMP_MODE [2] GPIO117</text>
<text x="257.2" y="80.1">118</text>
<text x="257.2" y="83.1">119</text>
<text x="321.7" y="80.1">168</text>
<text x="321.7" y="83.1">169</text>
<text x="45.7" y="89.1">AVCC</text>
<text x="72.9" y="84.6">20</text>
<text x="72.9" y="87.6">21</text>
<text x="162.8" y="84.6">70</text>
<text x="162.8" y="87.6">71</text>
<text x="209.4" y="84.7">RS485 DE</text>
<text x="257.2" y="86.1">120</text>
<text x="257.2" y="89.1">121</text>
<text x="321.7" y="86.1">170</text>
<text x="321.7" y="89.1">171</text>
<text x="45.7" y="95.1">AVSS</text>
<text x="45.7" y="92.1">AVCC</text>
<text x="72.9" y="90.6">22</text>
<text x="72.9" y="93.6">23</text>
<text x="162.8" y="90.6">72</text>
<text x="162.8" y="93.6">73</text>
<text x="257.2" y="92.1">122</text>
<text x="257.2" y="95.1">123</text>
<text x="321.7" y="92.1">172</text>
<text x="321.7" y="95.1">173</text>
<text x="72.9" y="96.6">24</text>
<text x="72.9" y="99.6">25</text>
<text x="162.8" y="96.6">74</text>
<text x="162.8" y="99.6">75</text>
<text x="188.9" y="96.4">SPEAKER OUTPUT</text>
<text x="257.2" y="98">124</text>
<text x="257.2" y="101">125</text>
<text x="321.7" y="98">174</text>
<text x="321.7" y="101">175</text>
<text x="72.9" y="102.6">26</text>
<text x="72.9" y="105.5">27</text>
<text x="162.8" y="102.6">76</text>
<text x="162.8" y="105.5">77</text>
<text x="257.2" y="104.1">126</text>
<text x="257.2" y="107.1">127</text>
<text x="321.7" y="104.1">176</text>
<text x="321.7" y="107.1">177</text>
<text x="72.9" y="108.5">28</text>
<text x="72.9" y="111.5">29</text>
<text x="162.8" y="108.5">78</text>
<text x="162.8" y="111.5">79</text>
<text x="257.2" y="110.1">128</text>
<text x="257.2" y="113">129</text>
<text x="321.7" y="110.1">178</text>
<text x="321.7" y="113">179</text>
<text x="72.9" y="114.6">30</text>
<text x="72.9" y="117.6">31</text>
<text x="162.8" y="114.6">80</text>
<text x="162.8" y="117.6">81</text>
<text x="257.2" y="116">130</text>
<text x="257.2" y="119">131</text>
<text x="321.7" y="116">180</text>
<text x="321.7" y="119">181</text>
<text x="72.9" y="120.5">32</text>
<text x="72.9" y="123.5">33</text>
<text x="162.8" y="120.5">82</text>
<text x="162.8" y="123.5">83</text>
<text x="257.2" y="122">132</text>
<text x="257.2" y="125.1">133</text>
<text x="321.7" y="122">182</text>
<text x="321.7" y="125.1">183</text>
<text x="20.8" y="131.1">WIFI CSn [2] GPIO35</text>
<text x="72.9" y="126.5">34</text>
<text x="72.9" y="129.5">35</text>
<text x="162.8" y="126.5">84</text>
<text x="162.8" y="129.5">85</text>
<text x="257.2" y="128">134</text>
<text x="257.2" y="131">135</text>
<text x="321.7" y="128">184</text>
<text x="321.7" y="131">185</text>
<text x="18.1" y="134.1">LCD SPI CS [6] GPIO36</text>
<text x="72.9" y="132.5">36</text>
<text x="72.9" y="135.5">37</text>
<text x="162.8" y="132.5">86</text>
<text x="162.8" y="135.5">87</text>
<text x="257.2" y="134">136</text>
<text x="257.2" y="137">137</text>
<text x="321.7" y="134">186</text>
<text x="321.7" y="137">187</text>
<text x="72.9" y="138.5">38</text>
<text x="72.9" y="141.5">39</text>
<text x="162.8" y="138.5">88</text>
<text x="162.8" y="141.5">89</text>
<text x="257.2" y="140">138</text>
<text x="257.2" y="143">139</text>
<text x="321.7" y="140">188</text>
<text x="321.7" y="143">189</text>
<text x="72.9" y="144.5">40</text>
<text x="72.9" y="147.5">41</text>
<text x="162.8" y="144.5">90</text>
<text x="162.8" y="147.5">91</text>
<text x="257.2" y="146">140</text>
<text x="257.2" y="149">141</text>
<text x="321.7" y="146">190</text>
<text x="321.7" y="149">191</text>
<text x="72.9" y="150.5">42</text>
<text x="72.9" y="153.5">43</text>
<text x="162.8" y="150.5">92</text>
<text x="162.8" y="153.5">93</text>
<text x="257.2" y="152">142</text>
<text x="257.2" y="155">143</text>
<text x="321.7" y="152">192</text>
<text x="321.7" y="155">193</text>
<text x="72.9" y="156.5">44</text>
<text x="72.9" y="159.5">45</text>
<text x="162.8" y="156.5">94</text>
<text x="162.8" y="159.5">95</text>
<text x="257.2" y="158">144</text>
<text x="257.2" y="161">145</text>
<text x="321.7" y="158">194</text>
<text x="321.7" y="161">195</text>
<text x="23.2" y="167.1">CAN</text>
<text x="72.9" y="162.5">46</text>
<text x="72.9" y="165.5">47</text>
<text x="162.8" y="162.5">96</text>
<text x="162.8" y="165.5">97</text>
<text x="257.2" y="164">146</text>
<text x="257.2" y="167">147</text>
<text x="321.7" y="164">196</text>
<text x="321.7" y="167">197</text>
<text x="23.2" y="170.1">CAN</text>
<text x="72.9" y="168.5">48</text>
<text x="72.9" y="171.5">49</text>
<text x="162.8" y="168.5">98</text>
<text x="162.8" y="171.5">99</text>
<text x="257.2" y="170">148</text>
<text x="257.2" y="173">149</text>
<text x="321.7" y="170">198</text>
<text x="321.7" y="173">199</text>
<text x="72.9" y="174.5">50</text>
<text x="161.3" y="174.5">100</text>
<text x="206.9" y="174.3">RS485</text>
<text x="207.8" y="177.9">RS485</text>
<text x="257.2" y="176">150</text>
<text x="321.7" y="176">200</text>
<text x="50.5" y="206" transform="rotate(-90 50.5 206)">1</text>
<text x="62.5" y="206" transform="rotate(-90 62.5 206)">1</text>
<text x="50.5" y="214.7" transform="rotate(-90 50.5 214.7)">2</text>
<text x="62.5" y="214.7" transform="rotate(-90 62.5 214.7)">2</text>
<text x="251.9" y="251">Title</text>
<text x="263.9" y="254">SODIMM EDGE FINGERS</text>
<text x="251.9" y="260">Size</text>
<text x="260.9" y="263.6">P:\DK-TS-KIT\SOMDIMM-RX63N\SCH\SOMDIMM-RX63N_SCH_1.DSN</text>
<text x="263.9" y="260">Document Number</text>
<text x="350.8" y="260">Rev</text>
<text x="353.8" y="263">1</text>
<text x="251.9" y="268.9">Date:</text>
<text x="267.5" y="268.9">Tuesday, January 22, 2013</text>
<text x="311.8" y="268.9">Sheet</text>
<text x="326.8" y="268.9">8</text>
<text x="335.8" y="268.9">of</text>
<text x="344.8" y="268.9">8</text>
</g>
<g font-size="2.7" fill="#000080">
<text x="81.1" y="23.5">J2A</text>
<text x="171" y="23.5">J2B</text>
<text x="266.9" y="25">J2C</text>
<text x="331.3" y="25">J2D</text>
<text x="78.1" y="180.6">DDR2-SODIMM-200POS</text>
<text x="168" y="180.6">DDR2-SODIMM-200POS</text>
<text x="263.9" y="182">DDR2-SODIMM-200POS</text>
<text x="328.4" y="182">DDR2-SODIMM-200POS</text>
<text x="85.6" y="202.7">FID1</text>
<text x="103.6" y="202.7">FID2</text>
<text x="121.5" y="202.7">FID3</text>
<text x="136.5" y="202.7">FID4</text>
<text x="154.5" y="202.7">FID5</text>
<text x="172.5" y="202.7">FID6</text>
<text x="54.1" y="207.5">10UF</text>
<text x="66.1" y="207.5">0.1UF</text>
<text x="85.6" y="205.7">FIDUCIAL</text>
<text x="103.6" y="205.7">FIDUCIAL</text>
<text x="121.5" y="205.7">FIDUCIAL</text>
<text x="136.5" y="205.7">FIDUCIAL</text>
<text x="154.5" y="205.7">FIDUCIAL</text>
<text x="172.5" y="205.7">FIDUCIAL</text>
<text x="54.1" y="213.5">C51</text>
<text x="66.1" y="213.5">C52</text>
</g>
<g font-size="2.7" fill="#f00">
<text x="36.1" y="29.2">[4] ETH_TXP</text>
<text x="35.8" y="32.5">[4] ETH_RXP</text>
<text x="36.1" y="35.2">[4] ETH_TXN</text>
<text x="35.8" y="38.5">[4] ETH_RXN</text>
<text x="106.5" y="38.2">[1] GPIO54_I2STX_CLK</text>
<text x="106.5" y="41.1">[1] GPIO55_I2STX_WS</text>
<text x="36.1" y="47.2">[4] ETH_LED0</text>
<text x="106.5" y="44.2">[1] GPIO56_I2STX_SDA</text>
<text x="112.2" y="47.2">[1] GPIO57_TXD</text>
<text x="36.1" y="50.2">[4] ETH_LED1</text>
<text x="112.2" y="50.2">[1] GPIO58_RXD</text>
<text x="35.8" y="59.4">[5] RESET_IN</text>
<text x="100.3" y="59.1">[1] GPIO61_USBD_CON</text>
<text x="100.3" y="56.1">[1] GPIO60_USBD_UPLED</text>
<text x="28.3" y="62.1">[1,4,5] RESET_OUT</text>
<text x="112.2" y="62.1">[6] GPIO62_SCK</text>
<text x="112.8" y="65.2">[2] GPIO63_PC3</text>
<text x="112.2" y="68.2">[6] GPIO64_MISO</text>
<text x="112.2" y="71.1">[6] GPIO65_MOSI</text>
<text x="107.2" y="74.1">[2] GPIO66_PF5/IRQ4</text>
<text x="114.3" y="77.1">[2] GPIO67_PG4</text>
<text x="223.2" y="75.6">[2] GPIO116</text>
<text x="103.3" y="80.1">[1] GPIO68_USBH_OVC</text>
<text x="109.2" y="83.1">[1] GPIO69_TPIRQ</text>
<text x="109.2" y="86.1">[7] GPIO70_AD0.0</text>
<text x="109.2" y="89.1">[7] GPIO71_AD0.1</text>
<text x="210.8" y="87.6">[2] GPIO120_P50/WR#</text>
<text x="223.2" y="84.6">[2] GPIO119</text>
<text x="109.2" y="95.1">[7] GPIO73_AD0.3</text>
<text x="109.2" y="92.1">[7] GPIO72_AD0.2</text>
<text x="210.8" y="93.6">[2] GPIO122_P52/RD#</text>
<text x="210.8" y="90.6">[2] GPIO121_P51/WAIT#</text>
<text x="22.3" y="101.1">[2] GPIO25_LCDPWR</text>
<text x="109.2" y="101.1">[1] GPIO75_SCL</text>
<text x="109.2" y="98.1">[1] GPIO74_SDA</text>
<text x="210.8" y="99.6">[2] GPIO124_P53/BCLK</text>
<text x="212.7" y="96.6">[1] GPIO123_SPKR</text>
<text x="22.3" y="107.1">[7] GPIO27_LCDCLK</text>
<text x="22.3" y="104.1">[2] GPIO26_LCDLE</text>
<text x="210.8" y="105.6">[2] GPIO126_P73/CS3#</text>
<text x="210.8" y="102.6">[2] GPIO125_P60/CS0#</text>
<text x="22.3" y="110.1">[6] GPIO28_LCDFP</text>
<text x="22.3" y="113.1">[7] GPIO29_LCDEN</text>
<text x="106.2" y="110.1">[1] GPIO78_ACC_IRQ</text>
<text x="114.3" y="113.1">[2] GPIO79_PG3</text>
<text x="211.1" y="111.6">[6] GPIO128_LCDVD3</text>
<text x="211.1" y="108.6">[6] GPIO127_LCDVD2</text>
<text x="22.3" y="119.1">[6] GPIO31_LCDVD4</text>
<text x="22.3" y="116.1">[6] GPIO30_LCDLP</text>
<text x="106.2" y="116.1">[1] GPIO80_RTC_IRQ</text>
<text x="114.3" y="119.1">[2] GPIO81_PG2</text>
<text x="22.3" y="125.1">[6] GPIO33_LCDVD6</text>
<text x="22.3" y="122.1">[6] GPIO32_LCDVD5</text>
<text x="114.3" y="125.1">[2] GPIO83_PG0</text>
<text x="114.3" y="122.1">[2] GPIO82_PG1</text>
<text x="216.8" y="123.6">[1] GPIO132_PJ5</text>
<text x="216.8" y="120.6">[1] GPIO131_P30</text>
<text x="22.3" y="128.1">[6] GPIO34_LCDVD7</text>
<text x="111.1" y="128.1">[1,2] GPIO84_P97</text>
<text x="113.4" y="131.1">[2] GPIO85_P91</text>
<text x="216.8" y="126.6">[1] GPIO133_PJ3</text>
<text x="216.8" y="129.6">[1] GPIO134_P03</text>
<text x="100.3" y="137.1">[1] GPIO87_USBH_PPWR</text>
<text x="106.2" y="134.1">[6] GPIO86_LED_BR</text>
<text x="216.8" y="132.6">[1] GPIO135_P21</text>
<text x="216.8" y="135.6">[2] GPIO136_P57</text>
<text x="106.2" y="143.1">[6] GPIO89_LCDVD11</text>
<text x="106.2" y="140.1">[6] GPIO88_LCDVD10</text>
<text x="34.3" y="149.1">[1] USBH_DP</text>
<text x="106.2" y="149.1">[6] GPIO91_LCDVD13</text>
<text x="106.2" y="146">[6] GPIO90_LCDVD12</text>
<text x="34.3" y="155.1">[1] USBH_DM</text>
<text x="34.3" y="152.1">[1] USBD_DP</text>
<text x="106.2" y="152.1">[6] GPIO92_LCDVD14</text>
<text x="106.2" y="155.1">[6] GPIO93_LCDVD15</text>
<text x="212.4" y="153.5">[1] GPIO142_P42/AN2</text>
<text x="212.4" y="150.6">[1] GPIO141_P43/AN3</text>
<text x="22.3" y="161">[6] GPIO45_LCDVD18</text>
<text x="34.3" y="158.1">[1] USBD_DM</text>
<text x="106.2" y="158.1">[6] GPIO94_LCDVD20</text>
<text x="106.2" y="161">[6] GPIO95_LCDVD21</text>
<text x="212.4" y="156.5">[1] GPIO143_P41/AN1</text>
<text x="22.3" y="164">[6] GPIO46_LCDVD19</text>
<text x="31.6" y="167">[1] GPIO47_RD</text>
<text x="106.2" y="164">[6] GPIO96_LCDVD22</text>
<text x="106.2" y="167">[6] GPIO97_LCDVD23</text>
<text x="195" y="165.6">[1] P25_USB0_DPRPD_MTCLKB-A</text>
<text x="31.6" y="170.1">[1] GPIO48_TD</text>
<text x="100.3" y="170.1">[1] GPIO98_USBD_VBUS</text>
<text x="104.5" y="173.1">[1] GPIO99_P40/AN0</text>
<text x="202.7" y="171.8">[1] P22_USB0_DPRD_TMO0</text>
<text x="206.9" y="168.8">[1] P23_USB0_DPUPE-A</text>
<text x="217.1" y="174.5">[2] GPIO149_RX</text>
<text x="217.1" y="177.5">[2] GPIO150_TX</text>
<text x="30.7" y="195.5">GPIO98_USBD_VBUS</text>
</g>
<g font-size="2.7" fill="#004080">
<text x="79.6" y="29.5">X1-1</text>
<text x="169.5" y="29.5">X1-51</text>
<text x="79.6" y="32.5">X1-2</text>
<text x="79.6" y="35.5">X1-3</text>
<text x="169.5" y="32.5">X1-52</text>
<text x="169.5" y="35.5">X1-53</text>
<text x="265.4" y="31">X1-101</text>
<text x="265.4" y="34">X1-102</text>
<text x="329.8" y="31">X1-151</text>
<text x="329.8" y="34">X1-152</text>
<text x="79.6" y="38.5">X1-4</text>
<text x="79.6" y="41.5">X1-5</text>
<text x="169.5" y="38.5">X1-54</text>
<text x="169.5" y="41.5">X1-55</text>
<text x="265.4" y="37">X1-103</text>
<text x="265.4" y="40">X1-104</text>
<text x="329.8" y="37">X1-153</text>
<text x="329.8" y="40">X1-154</text>
<text x="79.6" y="44.5">X1-6</text>
<text x="79.6" y="47.5">X1-7</text>
<text x="169.5" y="44.5">X1-56</text>
<text x="169.5" y="47.5">X1-57</text>
<text x="265.4" y="43">X1-105</text>
<text x="265.4" y="46">X1-106</text>
<text x="329.8" y="43">X1-155</text>
<text x="329.8" y="46">X1-156</text>
<text x="79.6" y="50.5">X1-8</text>
<text x="79.6" y="53.5">X1-9</text>
<text x="169.5" y="50.5">X1-58</text>
<text x="169.5" y="53.5">X1-59</text>
<text x="265.4" y="49">X1-107</text>
<text x="265.4" y="52">X1-108</text>
<text x="329.8" y="49">X1-157</text>
<text x="329.8" y="52">X1-158</text>
<text x="79.6" y="56.5">X1-10</text>
<text x="79.6" y="59.5">X1-11</text>
<text x="169.5" y="56.5">X1-60</text>
<text x="169.5" y="59.5">X1-61</text>
<text x="265.4" y="54.9">X1-109</text>
<text x="265.4" y="58">X1-110</text>
<text x="329.8" y="54.9">X1-159</text>
<text x="329.8" y="58">X1-160</text>
<text x="79.6" y="62.4">X1-12</text>
<text x="79.6" y="65.4">X1-13</text>
<text x="169.5" y="62.4">X1-62</text>
<text x="169.5" y="65.4">X1-63</text>
<text x="265.4" y="61">X1-111</text>
<text x="265.4" y="64">X1-112</text>
<text x="329.8" y="61">X1-161</text>
<text x="329.8" y="64">X1-162</text>
<text x="79.6" y="68.5">X1-14</text>
<text x="79.6" y="71.5">X1-15</text>
<text x="169.5" y="68.5">X1-64</text>
<text x="169.5" y="71.5">X1-65</text>
<text x="265.4" y="67">X1-113</text>
<text x="265.4" y="69.9">X1-114</text>
<text x="329.8" y="67">X1-163</text>
<text x="329.8" y="69.9">X1-164</text>
<text x="79.6" y="74.5">X1-16</text>
<text x="79.6" y="77.4">X1-17</text>
<text x="169.5" y="74.5">X1-66</text>
<text x="169.5" y="77.4">X1-67</text>
<text x="265.4" y="72.9">X1-115</text>
<text x="265.4" y="75.9">X1-116</text>
<text x="329.8" y="72.9">X1-165</text>
<text x="329.8" y="75.9">X1-166</text>
<text x="79.6" y="80.4">X1-18</text>
<text x="79.6" y="83.4">X1-19</text>
<text x="169.5" y="80.4">X1-68</text>
<text x="169.5" y="83.4">X1-69</text>
<text x="265.4" y="79">X1-117</text>
<text x="265.4" y="82">X1-118</text>
<text x="329.8" y="79">X1-167</text>
<text x="329.8" y="82">X1-168</text>
<text x="79.6" y="86.4">X1-20</text>
<text x="79.6" y="89.5">X1-21</text>
<text x="169.5" y="86.4">X1-70</text>
<text x="169.5" y="89.5">X1-71</text>
<text x="265.4" y="84.9">X1-119</text>
<text x="265.4" y="87.9">X1-120</text>
<text x="329.8" y="84.9">X1-169</text>
<text x="329.8" y="87.9">X1-170</text>
<text x="79.6" y="92.4">X1-22</text>
<text x="79.6" y="95.4">X1-23</text>
<text x="169.5" y="92.4">X1-72</text>
<text x="169.5" y="95.4">X1-73</text>
<text x="265.4" y="90.9">X1-121</text>
<text x="265.4" y="93.9">X1-122</text>
<text x="329.8" y="90.9">X1-171</text>
<text x="329.8" y="93.9">X1-172</text>
<text x="79.6" y="98.4">X1-24</text>
<text x="79.6" y="101.4">X1-25</text>
<text x="169.5" y="98.4">X1-74</text>
<text x="169.5" y="101.4">X1-75</text>
<text x="265.4" y="96.9">X1-123</text>
<text x="265.4" y="99.9">X1-124</text>
<text x="329.8" y="96.9">X1-173</text>
<text x="329.8" y="99.9">X1-174</text>
<text x="79.6" y="104.4">X1-26</text>
<text x="79.6" y="107.4">X1-27</text>
<text x="169.5" y="104.4">X1-76</text>
<text x="169.5" y="107.4">X1-77</text>
<text x="265.4" y="102.9">X1-125</text>
<text x="265.4" y="105.9">X1-126</text>
<text x="329.8" y="102.9">X1-175</text>
<text x="329.8" y="105.9">X1-176</text>
<text x="79.6" y="110.4">X1-28</text>
<text x="79.6" y="113.4">X1-29</text>
<text x="169.5" y="110.4">X1-78</text>
<text x="169.5" y="113.4">X1-79</text>
<text x="265.4" y="108.9">X1-127</text>
<text x="265.4" y="111.9">X1-128</text>
<text x="329.8" y="108.9">X1-177</text>
<text x="329.8" y="111.9">X1-178</text>
<text x="79.6" y="116.4">X1-30</text>
<text x="79.6" y="119.4">X1-31</text>
<text x="169.5" y="116.4">X1-80</text>
<text x="169.5" y="119.4">X1-81</text>
<text x="265.4" y="114.9">X1-129</text>
<text x="265.4" y="117.9">X1-130</text>
<text x="329.8" y="114.9">X1-179</text>
<text x="329.8" y="117.9">X1-180</text>
<text x="79.6" y="122.4">X1-32</text>
<text x="79.6" y="125.4">X1-33</text>
<text x="169.5" y="122.4">X1-82</text>
<text x="169.5" y="125.4">X1-83</text>
<text x="265.4" y="120.9">X1-131</text>
<text x="265.4" y="123.9">X1-132</text>
<text x="329.8" y="120.9">X1-181</text>
<text x="329.8" y="123.9">X1-182</text>
<text x="79.6" y="128.4">X1-34</text>
<text x="79.6" y="131.4">X1-35</text>
<text x="169.5" y="128.4">X1-84</text>
<text x="169.5" y="131.4">X1-85</text>
<text x="265.4" y="126.9">X1-133</text>
<text x="265.4" y="129.9">X1-134</text>
<text x="329.8" y="126.9">X1-183</text>
<text x="329.8" y="129.9">X1-184</text>
<text x="79.6" y="134.4">X1-36</text>
<text x="79.6" y="137.4">X1-37</text>
<text x="169.5" y="134.4">X1-86</text>
<text x="169.5" y="137.4">X1-87</text>
<text x="265.4" y="132.9">X1-135</text>
<text x="265.4" y="135.9">X1-136</text>
<text x="329.8" y="132.9">X1-185</text>
<text x="329.8" y="135.9">X1-186</text>
<text x="79.6" y="140.4">X1-38</text>
<text x="79.6" y="143.4">X1-39</text>
<text x="169.5" y="140.4">X1-88</text>
<text x="169.5" y="143.4">X1-89</text>
<text x="265.4" y="138.9">X1-137</text>
<text x="265.4" y="141.9">X1-138</text>
<text x="329.8" y="138.9">X1-187</text>
<text x="329.8" y="141.9">X1-188</text>
<text x="79.6" y="146.4">X1-40</text>
<text x="79.6" y="149.4">X1-41</text>
<text x="169.5" y="146.4">X1-90</text>
<text x="169.5" y="149.4">X1-91</text>
<text x="265.4" y="144.9">X1-139</text>
<text x="265.4" y="147.9">X1-140</text>
<text x="329.8" y="144.9">X1-189</text>
<text x="329.8" y="147.9">X1-190</text>
<text x="79.6" y="152.4">X1-42</text>
<text x="79.6" y="155.4">X1-43</text>
<text x="169.5" y="152.4">X1-92</text>
<text x="169.5" y="155.4">X1-93</text>
<text x="265.4" y="150.9">X1-141</text>
<text x="265.4" y="153.9">X1-142</text>
<text x="329.8" y="150.9">X1-191</text>
<text x="329.8" y="153.9">X1-192</text>
<text x="79.6" y="158.4">X1-44</text>
<text x="79.6" y="161.4">X1-45</text>
<text x="169.5" y="158.4">X1-94</text>
<text x="169.5" y="161.4">X1-95</text>
<text x="265.4" y="156.9">X1-143</text>
<text x="265.4" y="159.9">X1-144</text>
<text x="329.8" y="156.9">X1-193</text>
<text x="329.8" y="159.9">X1-194</text>
<text x="79.6" y="164.4">X1-46</text>
<text x="79.6" y="167.3">X1-47</text>
<text x="169.5" y="164.4">X1-96</text>
<text x="169.5" y="167.3">X1-97</text>
<text x="265.4" y="162.9">X1-145</text>
<text x="265.4" y="165.9">X1-146</text>
<text x="329.8" y="162.9">X1-195</text>
<text x="329.8" y="165.9">X1-196</text>
<text x="79.6" y="170.3">X1-48</text>
<text x="79.6" y="173.4">X1-49</text>
<text x="169.5" y="170.3">X1-98</text>
<text x="169.5" y="173.4">X1-99</text>
<text x="265.4" y="168.9">X1-147</text>
<text x="265.4" y="171.9">X1-148</text>
<text x="329.8" y="168.9">X1-197</text>
<text x="329.8" y="171.9">X1-198</text>
<text x="79.6" y="176.4">X1-50</text>
<text x="169.5" y="176.4">X1-100</text>
<text x="265.4" y="174.8">X1-149</text>
<text x="265.4" y="177.8">X1-150</text>
<text x="329.8" y="174.8">X1-199</text>
<text x="329.8" y="177.8">X1-200</text>
</g>
<g font-size="2.2">
<text x="43" y="6.6">5</text>
<text x="113.7" y="6.6">4</text>
<text x="184.4" y="6.6">3</text>
<text x="255.2" y="6.6">2</text>
<text x="325.9" y="6.6">1</text>
<text x="5.4" y="42.2">D</text>
<text x="362" y="42.2">D</text>
<text x="5.4" y="108.1">C</text>
<text x="362" y="108.1">C</text>
<text x="5.4" y="174">B</text>
<text x="362" y="174">B</text>
<text x="5.4" y="239.9">A</text>
<text x="362" y="239.9">A</text>
<text x="43" y="273.3">5</text>
<text x="113.7" y="273.3">4</text>
<text x="184.4" y="273.3">3</text>
<text x="255.2" y="273.3">2</text>
<text x="325.9" y="273.3">1</text>
</g>
</svg>
